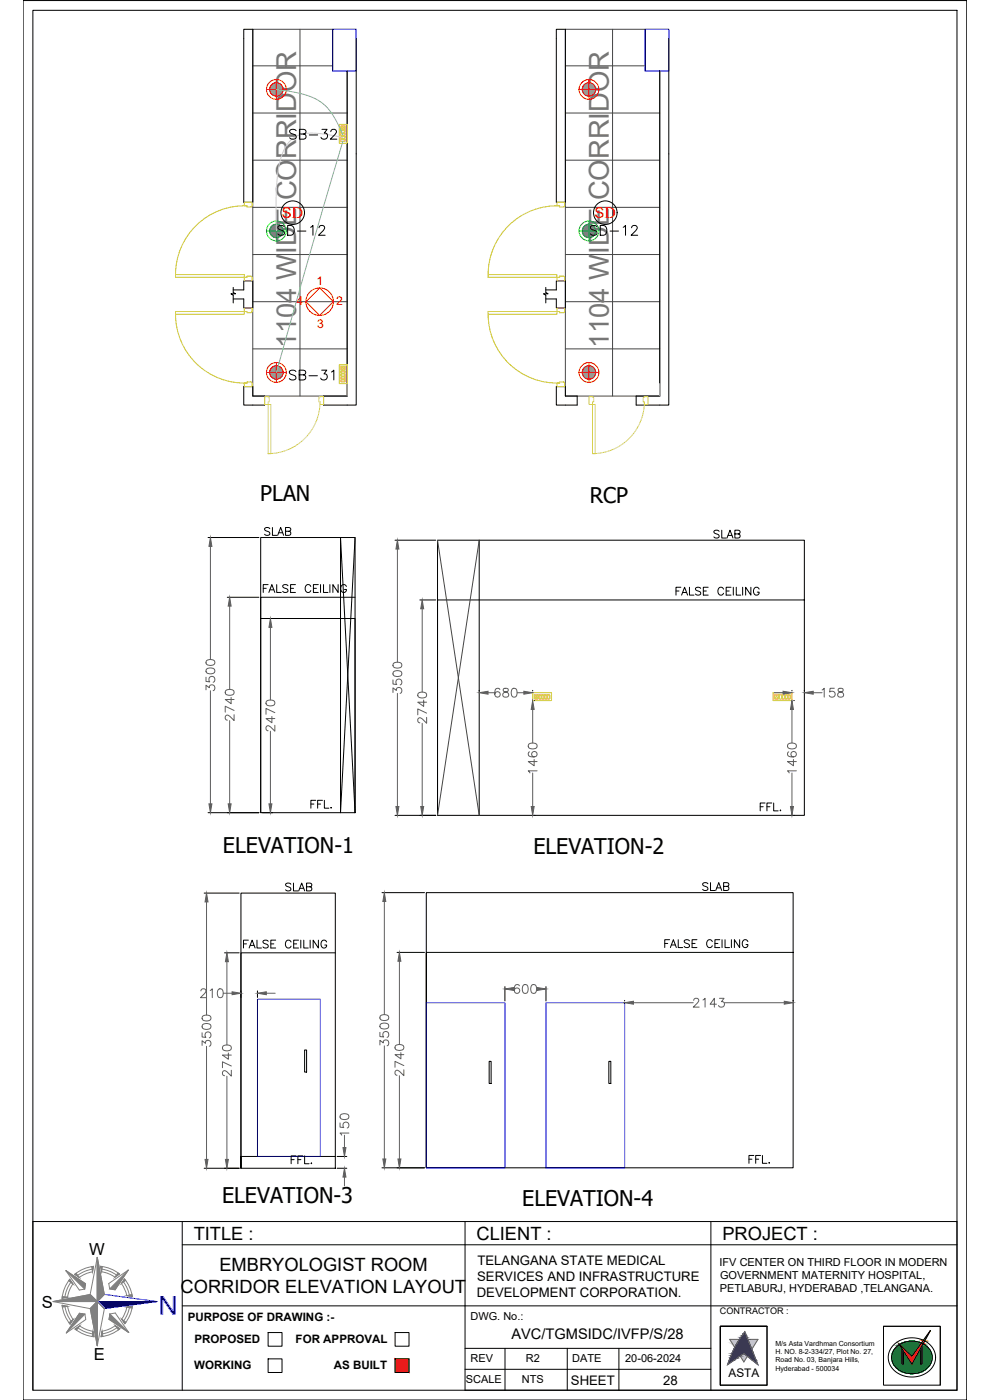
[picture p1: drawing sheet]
<svg xmlns="http://www.w3.org/2000/svg" width="297mm" height="420mm" viewBox="0 0 297 420" stroke-linecap="round" stroke-linejoin="round" font-family="sans-serif">
<!-- layer: ELE-LIGHTING WIRING -->
<g fill="none" stroke="#454545" stroke-width=".3">
<path d="M75.8 8.8h24v12.5h4.4v97.6h-28.4zM75.8 19.8h24M90 8.8v110.1M169.6 8.8h24v12.5h4.4v97.6h-28.4zM169.6 19.8h24M183.8 8.8v110.1M75.8 33.9h28.4M169.6 33.9h28.4M75.8 48.1h28.4M169.6 48.1h28.4M75.8 76.4h28.4M75.8 62.2h28.4"/>
<path d="M169.6 76.4h28.4M169.6 62.2h28.4M75.8 90.5h28.4M169.6 90.5h28.4M75.8 104.7h28.4M169.6 104.7h28.4"/>
</g>
<!-- layer: col -->
<path d="M99.8 8.8h7.1v12.5h-7.1zM193.6 8.8h7.1v12.5h-7.1z" fill="none" stroke="#00f" stroke-width=".35"/>
<!-- layer: walls -->
<path d="M75.8 8.8v51.9h-2.7v-49.2M169.6 8.8v51.9h-2.7v-49.2M104.2 21.3v97.6h-7.1v2.7h7.1M198 21.3v97.6h-7.1v2.7h7.1M73.1 87v-2.7h2.7v8.1h-2.7v-2.7M166.9 87v-2.7h2.7v8.1h-2.7v-2.7M73.1 116h2.7M75.8 118.9h3.6M166.9 116h2.7M169.6 118.9h3.6M75.8 121.6h3.6M169.6 121.6h3.6" fill="none" stroke="#000" stroke-width=".3"/>
<!-- layer: wall -->
<path d="M79.4 118.9v2.7M173.2 118.9v2.7" fill="none" stroke="#000" stroke-width=".3"/>
<!-- layer: ELE-12W LED -->
<g fill="none" stroke="#f00" stroke-width=".3">
<path d="M80 26.8h5.9M82.9 23.9v5.9M173.7 26.8h6M176.7 23.9v5.9M80 111.8h5.9M82.9 108.8v6M173.7 111.8h6M176.7 108.8v6"/>
<circle cx="82.9" cy="26.8" r="2.02"/>
<circle cx="82.9" cy="26.8" r="2.98"/>
<circle cx="176.7" cy="26.8" r="2.02"/>
<circle cx="176.7" cy="26.8" r="2.98"/>
<circle cx="82.9" cy="111.8" r="2.02"/>
<circle cx="82.9" cy="111.8" r="2.98"/>
<circle cx="176.7" cy="111.8" r="2.02"/>
<circle cx="176.7" cy="111.8" r="2.98"/>
</g>
<g fill="none" stroke="#989898" stroke-width=".3">
<path d="M80.9 26.8l2.1 2.1M80.9 26.9l2 2M80.9 26.7l2.2 2.2M80.9 27l1.9 1.9M80.9 26.6l2.3 2.2M80.9 27.1l1.8 1.7M80.9 26.5l2.4 2.3M80.9 27.2l1.6 1.6M81 26.4l2.4 2.4M81 27.4l1.4 1.4M81 26.3l2.5 2.5M81 26.2l2.5 2.6"/>
<path d="M81 27.5l1.2 1.2M81 26.1l2.6 2.6M81.1 26.1l2.6 2.6M81.1 26l2.7 2.7M81.1 27.7l1 1M81.1 25.9l2.7 2.7M81.2 25.9l2.7 2.7M81.2 25.8l2.8 2.8M81.2 27.9l.6 .6M81.2 25.7l2.8 2.8M81.3 25.7l2.8 2.8M81.3 25.6l2.9 2.8"/>
<path d="M81.4 25.5l2.8 2.9M81.4 25.5l2.9 2.8M81.5 25.4l2.8 2.9M81.5 25.4l2.9 2.8M81.6 25.3l2.8 2.9M81.6 25.3l2.9 2.8M81.7 25.2l2.8 2.9M81.8 25.2l2.8 2.8M81.8 25.1l2.8 2.8M81.9 25.1l2.8 2.8M82 25.1l2.7 2.7M82 25l2.7 2.7"/>
<path d="M82.1 25l2.7 2.7M82.2 25l2.6 2.6M82.3 24.9l2.5 2.6M82.3 24.9l2.6 2.5M82.4 24.9l2.5 2.4M82.5 24.9l2.4 2.4M82.6 24.8l2.3 2.4M82.7 24.8l2.2 2.3M82.8 24.8l2.1 2.2M82.9 24.8l2 2.1M83 24.8l1.9 2M83.1 24.8l1.8 1.9"/>
<path d="M83.2 24.8l1.7 1.7M83.3 24.9l1.6 1.5M83.5 24.9l1.4 1.4M83.7 25l1.1 1.1M83.8 25l.9 .9M84.1 25.2l.5 .5M174.7 26.8l2.1 2.1M174.7 26.9l2 2M174.7 26.7l2.2 2.2M174.7 27l1.9 1.9M174.7 26.6l2.3 2.2M174.7 27.1l1.8 1.7"/>
<path d="M174.7 26.5l2.4 2.3M174.7 27.2l1.6 1.6M174.7 26.4l2.5 2.4M174.8 26.3l2.4 2.5M174.8 27.4l1.4 1.4M174.8 26.2l2.5 2.6M174.8 27.5l1.2 1.2M174.8 26.1l2.6 2.6M174.8 26.1l2.7 2.6M174.9 26l2.7 2.7M174.9 27.7l1 1M174.9 25.9l2.7 2.7"/>
<path d="M174.9 25.9l2.8 2.7M175 25.8l2.8 2.8M175 27.9l.6 .6M175 25.7l2.8 2.8M175.1 25.7l2.8 2.8M175.2 25.5l2.9 2.8M175.3 25.4l2.8 2.9M175.3 25.4l2.9 2.8M175.4 25.3l2.8 2.9M175.4 25.3l2.9 2.8M175.6 25.1l2.8 2.8M175.7 25.1l2.8 2.8"/>
<path d="M175.7 25.1l2.8 2.7M175.8 25l2.7 2.7M175.9 25l2.7 2.7M176 25l2.6 2.6M176 24.9l2.6 2.6M176.1 24.9l2.5 2.5M176.2 24.9l2.5 2.4M176.3 24.9l2.4 2.4M176.4 24.8l2.3 2.4M176.5 24.8l2.2 2.3M176.6 24.8l2.1 2.2M176.7 24.8l2 2.1"/>
<path d="M176.8 24.8l1.9 2M176.9 24.8l1.8 1.9M177 24.8l1.7 1.7M177.1 24.9l1.6 1.5M177.3 24.9l1.4 1.4M177.4 25l1.2 1.1M177.6 25l.9 .9M177.9 25.2l.5 .5M178 28.4l-2.8-2.9 2.8 2.9M178.4 28l-2.8-2.8 2.7 2.9M80.9 111.7l2.1 2.1M80.9 111.8l2 2"/>
<path d="M80.9 111.6l2.2 2.2M80.9 111.9l1.9 1.9M80.9 111.5l2.3 2.3M80.9 112l1.8 1.8M80.9 111.4l2.4 2.4M80.9 112.2l1.6 1.6M81 111.3l2.4 2.4M81 112.3l1.4 1.4M81 111.2l2.5 2.5M81 112.5l1.2 1.2M81 111.1l2.6 2.6M81.1 111l2.6 2.6"/>
<path d="M81.1 110.9l2.7 2.7M81.1 112.6l1 1M81.2 110.8l2.7 2.7M81.2 112.9l.6 .6M81.2 110.7l2.8 2.8-2.8-2.8M81.4 110.5l2.8 2.8M81.5 110.4l2.8 2.8-2.9-2.8M81.5 110.3l2.9 2.9M81.6 110.3l2.8 2.8M81.6 110.2l2.9 2.9M81.7 110.2l2.8 2.8M81.8 110.1l2.8 2.8"/>
<path d="M81.9 110l2.8 2.8M82 110l2.7 2.7M82.1 109.9l2.7 2.7M82.2 109.9l2.6 2.6M82.3 109.9l2.5 2.6M82.3 109.8l2.6 2.6M82.4 109.8l2.5 2.5M82.5 109.8l2.4 2.4M82.6 109.8l2.3 2.3M82.7 109.8l2.2 2.2M82.8 109.8l2.1 2.1M82.9 109.8l2 2"/>
<path d="M83 109.8l1.9 1.9M83.1 109.8l1.8 1.8M83.2 109.8l1.7 1.7M83.3 109.8l1.6 1.6M84.2 113.4l-2.9-2.9 2.8 2.9M174.7 111.7l2.1 2.1M174.7 111.8l2 2M174.7 111.6l2.2 2.2M174.7 111.9l1.9 1.9M174.7 111.5l2.3 2.3M174.7 112l1.8 1.8M174.7 111.4l2.4 2.4"/>
<path d="M174.7 112.2l1.6 1.6M174.7 111.3l2.5 2.4M174.8 111.2l2.4 2.5M174.8 112.3l1.4 1.4M174.8 111.2l2.5 2.5M174.8 112.5l1.2 1.2M174.8 111.1l2.6 2.6M174.8 111l2.7 2.6M174.9 110.9l2.7 2.7M174.9 112.6l1 1M174.9 110.8l2.8 2.7M175 110.7l2.8 2.8"/>
<path d="M175 112.9l.6 .6M175.1 110.5l2.9 2.9-2.9-2.8M175.2 110.5l2.8 2.8M175.2 110.4l2.9 2.9M175.4 110.3l2.8 2.8M175.5 110.2l2.8 2.8-2.9-2.8M175.6 110.1l2.8 2.8M175.7 110l2.8 2.8M175.7 110l2.8 2.7M175.8 110l2.7 2.7M175.9 109.9l2.7 2.7M176 109.9l2.6 2.6"/>
<path d="M176.1 109.8l2.5 2.6M176.2 109.8l2.5 2.5M176.3 109.8l2.4 2.4M176.4 109.8l2.3 2.3M176.5 109.8l2.2 2.2M176.6 109.8l2.1 2.1M176.7 109.8l2 2M176.8 109.8l1.9 1.9M176.9 109.8l1.8 1.8M177 109.8l1.7 1.7M177.1 109.8l1.6 1.6M177.3 109.8l1.4 1.4"/>
<path d="M177.4 109.9l1.2 1.2M177.6 110l.9 .9M177.9 110.1l.5 .5M178.2 113.2l-2.9-2.9 2.8 2.9"/>
</g>
<!-- layer: ELE-4M UPS P.SB -->
<g fill="none" stroke="#ffbf00" stroke-width=".3">
<path d="M101.8 37.3h2.4v5.7h-2.4zM101.8 109.5h2.4v5.6h-2.4zM102.3 112.2h1.2v.7h-1.2zM102.3 111.4h1.2v.6h-1.2zM102.3 114h1.2v.6h-1.2zM102.3 113.1h1.2v.6h-1.2zM159.8 207.9h5.7v2.4h-5.7zM161.7 208.5h.6v1.3h-.6zM162.6 208.5h.6v1.3h-.6zM163.5 208.5h.6v1.3h-.6zM164.3 208.5h.7v1.3h-.7zM232 207.9h5.6v2.4h-5.6z"/>
<path d="M233.8 208.5h.7v1.3h-.7zM234.7 208.5h.6v1.3h-.6zM235.6 208.5h.6v1.3h-.6zM236.5 208.5h.6v1.3h-.6z"/>
</g>
<!-- layer: ELE-LIGHTING WIRING -->
<path d="M102.9 41.2l-1.5-.2a24.9 24.9 0 0 0-10.9-.7 9.6 9.6 0 0 0-6.4 7.7 65.8 65.8 0 0 0-1.2 17.8v3.5M104.2 115.1v3.8M198 115.1v3.8" fill="none" stroke="#debad0" stroke-width=".3"/>
<!-- layer: ELE-4M RAW P.SB -->
<path d="M102.3 110h1.2v1h-1.2zM103.1 110.4l.2 .1-.2 .1M160.3 208.5h1.1v1.3h-1.1zM160.5 209.4l.1 .1zM160.8 208.8l.1 .2zM161.1 209.3v.2zM232.4 208.5h1.1v1.3h-1.1zM232.6 209.4l.2 .1zM232.9 208.8l.1 .2zM233.3 209.3l-.1 .2z" fill="none" stroke="#ffbf00" stroke-width=".3"/>
<!-- layer: ELE-LIGHTING WIRING -->
<path d="M82.9 26.8l1.8 .3a24.5 24.5 0 0 1 11.8 3.7 19.5 19.5 0 0 1 5.7 8.1l.7 1.5M102.9 42.2l-8.9 30.4-11.1 39.2" fill="none" stroke="#63d7b6" stroke-width=".3"/>
<!-- layer: FA-ZONE-1 CABLE -->
<path d="M106.9 11.5v34.7M200.7 11.5v34.7M75.8 116v2.9M169.6 116v2.9M151.5 296.1v4.3M163.8 296.1v4.3" fill="none" stroke="#000" stroke-width=".3"/>
<!-- layer: FA-BELOW SMOKE DERECTOR -->
<g fill="none" stroke="#000" stroke-width=".3">
<circle cx="87.8" cy="63.8" r="3.5"/>
<circle cx="181.6" cy="63.8" r="3.5"/>
</g>
<!-- layer: EQP ASBUILT -->
<g fill="none" stroke="#000" stroke-width=".3">
<path d="M75.8 8.8h-2.7v2.7M169.6 8.8h-2.7v2.7M106.9 46.2v75.4h-2.7M200.7 46.2v75.4h-2.7M70 87h3.1M70 89.7h3.1M163.8 87h3.1M163.8 89.7h3.1M73.1 116v5.6h2.7M166.9 116v5.6h2.7M62.4 161.3h15.3M68.2 179.2h9.5"/>
<path d="M78.2 161.3h28.3v82.6h-28.3zM106.5 179.2h-28.3v64.7M106.5 161.3l-4.3 82.6v-82.6l4.3 82.6M118.5 162.1h12.2M143.8 162.1v82.6M78.2 185.6h28.3v58.3M78.8 185.6h3M126 180.1h4.7M241.3 180.1h-110v64.6h110v-82.6h-110v82.6M159.8 207.2v.2M160.4 210.3h.1M237.6 207.2v.2"/>
<path d="M238.1 210.3h.2M241.3 207.2v.2M62.4 243.9h15.3M78.8 243.9h3M118.5 244.7h12.2M160.4 244.7h.1M238.1 244.7h.2M61.3 268h10.5M72.3 268h28.3v82.6h-28.3zM114.6 267.9h12.8M67.4 286h4.4M72.3 297.4v1.9"/>
<path d="M77.2 297.4v1.9M100.6 286h-28.3v64.6v-3.5h28.3M119.1 285.8h8.3M238 285.8h-110.1v64.7h110.1v-82.6h-110.1v82.6M187.4 300.2v.2M238 300.2v.2M61.3 350.6h10.5M101.1 350.6h3M101.1 347.1h3M114.6 350.5h12.8"/>
</g>
<!-- layer: DOOR -->
<g fill="none" stroke="#c8c92d" stroke-width=".3">
<path d="M73.3 60.7h2.4v1.1l-.4 .3h-1.2v-.3h-.8zM74.1 61.8a20.6 20.6 0 0 0-21.4 20.6M167.1 60.7h2.4v1.1l-.4 .3h-1.2v-.3h-.8zM167.9 61.8a20.6 20.6 0 0 0-21.4 20.6M52.7 82.4h20.6v.8h-20.6zM52.7 93.5h20.6v.8h-20.6zM52.7 94.3a20.6 20.6 0 0 0 21.4 20.6M73.3 83.2h.8v-.3h1.2l.4 .3v1.1h-2.4zM73.3 92.4h2.4v1.1l-.4 .3h-1.2v-.3h-.8zM146.5 82.4h20.6v.8h-20.6zM146.5 93.5h20.6v.8h-20.6zM146.5 94.3a20.6 20.6 0 0 0 21.4 20.6"/>
<path d="M167.1 83.2h.8v-.3h1.2l.4 .3v1.1h-2.4zM167.1 92.4h2.4v1.1l-.4 .3h-1.2v-.3h-.8zM73.3 115h.8v-.4h1.2l.4 .4v1h-2.4zM167.1 115h.8v-.4h1.2l.4 .4v1h-2.4z"/>
</g>
<!-- layer: 0 -->
<path d="M6.9 .2h283.2v420h-283.2zM9.9 3.1h277.2v414.1h-277.2zM70 86.3v1.5l.7 .4h-1.4l.7 .4v2.3M163.8 86.3v1.5l.6 .4h-1.3l.7 .4v2.3M91.4 315.1h.6v6.6h-.6zM146.8 318.5h.6v6.7h-.6zM182.7 318.5h.6v6.7h-.6zM139.5 366.6v50.6h147.6M287.1 366.6h-277.2v50.6M230.1 398h-14v17.7h14M265.1 398h17v17.7M216.1 415.6v-17.6h14v17.6" fill="none" stroke="#000" stroke-width=".3"/>
<!-- layer: EQP ASBUILT -->
<path d="M131.3 162.1l12.5 82.6M143.8 162.1l-12.5 82.6" fill="none" stroke="#454545" stroke-width=".3"/>
<g fill="none" stroke="#5e5e5e" stroke-width=".3">
<path d="M63.1 164v33.9M119.2 164.8v33.9M61.9 198.3a1.7 1.7 0 0 1 2.6 .4v.2a1.53 1.53 0 0 1-2.7 0zM68.9 181.9v25M81.1 188.3v21.8M118 199.1a1.69 1.69 0 0 1 2.6 .4v.2a1.53 1.53 0 0 1-2.7 0zM126.7 182.7v25M61.8 207v-1.4l1 .8a.88 .88 0 0 1 1.4-.7 .88 .88 0 0 1-.2 1.6M61.8 203.2v1.3l1.1 .1a.94 .94 0 0 1 0-1.4 .94 .94 0 0 1 1.4 .2 .94 .94 0 0 1-.3 1.4M61.9 200.8a1.69 1.69 0 0 1 2.6 .4v.3a1.53 1.53 0 0 1-2.7 0zM63.1 207.3v33.9M67.7 207.3a1.7 1.7 0 0 1 2.5 .4v.2a1.53 1.53 0 0 1-2.6 0z"/>
<path d="M68.9 216.3v24.9M69.3 209.3v1.9l-1.7-1.3h2.6M70.2 214.5v1.8l-1.2-1.3a.82 .82 0 0 0-1.2-.3l-.2 .9 .6 .5M70.2 213.2l-2.6-1.2v1.7M79.9 210.5a1.7 1.7 0 0 1 2.6 .3v.3a1.53 1.53 0 0 1-2.7 0zM81.1 219.4v21.8M81.6 215v1.9l-1.8-1.3h2.7M82.5 217.7v1.7l-1.3-1.2a.82 .82 0 0 0-1.1-.3l-.3 .9 .6 .5M82.5 213.9l-2.7-1.3v1.8M117.9 207.8v-1.4l1 .8a.88 .88 0 0 1 1.4-.7 .88 .88 0 0 1-.2 1.6M117.9 204v1.3l1.1 .1a.94 .94 0 0 1 0-1.4 .94 .94 0 0 1 1.4 .2 .94 .94 0 0 1-.3 1.4M118 201.6a1.7 1.7 0 0 1 2.6 .4v.3a1.53 1.53 0 0 1-2.7 0z"/>
<path d="M119.2 208.1v33.9M125.5 208.1a1.7 1.7 0 0 1 2.5 .4v.2a1.53 1.53 0 0 1-2.7 0zM126.7 217.1v24.9M127.1 210.1v1.9l-1.8-1.3h2.7M128 215.3v1.8l-1.3-1.3a.8 .8 0 0 0-1.2-.1l-.2 .7 .7 .5M128 214l-2.7-1.2v1.7M146.4 207.9h2M150 206.9a.78 .78 0 0 0-1.2-.2 1.52 1.52 0 0 0 .5 2.5 .82 .82 0 0 0 .8-.8 .82 .82 0 0 0-.8-.8 .82 .82 0 0 0-.8 .7M151.1 206.7a.54 .54 0 0 0 .3 .9 .95 .95 0 0 1 1 .4 .95 .95 0 0 1 0 1.1l-.9 .1a.76 .76 0 0 1-.7-.8 .76 .76 0 0 1 .8-.7l.5-.1a.54 .54 0 0 0 .3-.9zM153.8 206.7a.86 .86 0 0 1 1.2 .4 1.34 1.34 0 0 1-.9 2.1 1.7 1.7 0 0 1-.3-2.5zM155.2 207.9h2M159.8 212.9v10.1"/>
<path d="M232.3 207.9h2.7M237.6 212.9v10.1M244 207.9h2.7M246.7 207.1l.6-.5v2.6M250.3 206.6h-1.2l-.2 1.1a.94 .94 0 0 1 1.5 0 .94 .94 0 0 1-.2 1.4 .94 .94 0 0 1-1.4-.4M251.6 206.7a.54 .54 0 0 0 .2 .9 .95 .95 0 0 1 1.1 .4 .95 .95 0 0 1 0 1.1l-.9 .1a.76 .76 0 0 1-.7-.8 .76 .76 0 0 1 .8-.7l.5-.1a.54 .54 0 0 0 .3-.9zM158.6 223.4a1.7 1.7 0 0 1 2.6 .3v.3a1.53 1.53 0 0 1-2.7 0zM158.9 225.6a.78 .78 0 0 0-.3 1.2 1.52 1.52 0 0 0 2.6-.5 .82 .82 0 0 0-.9-.8 .82 .82 0 0 0-.8 .8 .82 .82 0 0 0 .8 .9M159.8 232v10M160.3 227.9v1.9l-1.8-1.2h2.7M161.2 231.3h-2.7l.5 .7M236.4 223.4a1.7 1.7 0 0 1 2.5 .3v.3a1.53 1.53 0 0 1-2.6 0z"/>
<path d="M236.7 225.6a.78 .78 0 0 0-.3 1.2 1.52 1.52 0 0 0 2.5-.5 .82 .82 0 0 0-.8-.8 .82 .82 0 0 0-.8 .8 .82 .82 0 0 0 .8 .9M237.6 232v10M238.1 227.9v1.9l-1.8-1.2h2.6M238.9 231.3h-2.6l.5 .7M62 270.7v33.9M115.3 270.6v33.9M60.3 297.4l.5-.6 .9 .2a.82 .82 0 0 1-.3 1.1l-1.2 1.3h1.7M63.1 297.3l.6-.5v2.6M65.6 296.9a.86 .86 0 0 1 1.2 .4 1.34 1.34 0 0 1-.8 2.1 1.7 1.7 0 0 1-.4-2.5zM67 298.1h2.6M68.1 288.6v25M79.9 298.1h2.7"/>
<path d="M119.8 288.5v25M215.9 299.6h1.3l-.7 1a.88 .88 0 0 1 .6 1.4 .88 .88 0 0 1-1.5-.2M60.6 313.7v-1.3l1.1 .7a.88 .88 0 0 1 1.4-.6 .88 .88 0 0 1-.3 1.5M60.6 309.9v1.3l1.2 .1a.94 .94 0 0 1 0-1.4 .94 .94 0 0 1 1.4 .2 .94 .94 0 0 1-.4 1.4M60.8 307.5a1.7 1.7 0 0 1 2.5 .4v.3a1.53 1.53 0 0 1-2.7 0zM60.8 305a1.7 1.7 0 0 1 2.5 .4v.3a1.53 1.53 0 0 1-2.7 0zM62 314v34M66.9 314a1.69 1.69 0 0 1 2.5 .4v.2a1.53 1.53 0 0 1-2.7 0zM68.5 316v1.9l-1.8-1.3h2.7M69.4 319.9l-2.7-1.2v1.7M114 313.6v-1.4l1 .8a.88 .88 0 0 1 1.4-.7 .88 .88 0 0 1-.3 1.6M114 309.8v1.3l1.1 .1a.94 .94 0 0 1 0-1.4 .94 .94 0 0 1 1.4 .2 .94 .94 0 0 1-.4 1.3"/>
<path d="M114.1 307.4a1.69 1.69 0 0 1 2.5 .4v.2a1.52 1.52 0 0 1-2.6 0zM114.1 304.9a1.68 1.68 0 0 1 2.5 .4v.2a1.52 1.52 0 0 1-2.6 0zM115.3 313.9v33.9M118.6 313.9a1.7 1.7 0 0 1 2.6 .3v.3a1.53 1.53 0 0 1-2.7 0zM120.3 315.9v1.9l-1.8-1.3h2.7M121.2 319.8l-2.7-1.3v1.8M190.1 300.9h17.9M208.1 300.2l.5-.6 .9 .3a.82 .82 0 0 1-.2 1.1l-1.3 1.3h1.8M210.9 300.1l.7-.5v2.7M215 301.4h-1.9l1.2-1.8v2.7M217.4 300.9h17.9M68.1 323v25"/>
<path d="M69.4 321.2v1.8l-1.3-1.3a.82 .82 0 0 0-1.1-.3l-.3 .9 .7 .5M102 337v1.3l1.2 .1a.94 .94 0 0 1-.1-1.4 .94 .94 0 0 1 1.4 .2 .94 .94 0 0 1-.3 1.3M102.2 334.6a1.7 1.7 0 0 1 2.5 .4v.2a1.53 1.53 0 0 1-2.7 0zM119.8 322.8v25M121.2 321.1v1.7l-1.3-1.2a.8 .8 0 0 0-1.3-.2l-.1 .8 .6 .5M103.4 340.7v3.7M103.4 353.3v2.6M104.7 340h-2.7l.5 .7"/>
</g>
<g fill="#5e5e5e" stroke="#5e5e5e" stroke-width=".3">
<path d="M119.2 162.1l.5 2.7h-.9z"/>
<path d="M118.8 242h.9l-.5 2.7z"/>
<path d="M126.7 180.1l.4 2.6h-.9z"/>
<path d="M126.2 242h.9l-.4 2.7z"/>
<path d="M157.2 207.5l2.6 .4-2.6 .4z"/>
<path d="M143.8 207.9l2.6-.4v.8z"/>
<path d="M159.8 210.3l.5 2.6h-.9z"/>
<path d="M159.4 242h.9l-.5 2.7z"/>
<path d="M237.6 210.3l.5 2.6h-.9z"/>
<path d="M237.2 242h.9l-.5 2.7z"/>
<path d="M235 207.5l2.6 .4-2.6 .4z"/>
<path d="M241.3 207.9l2.7-.4v.8z"/>
<path d="M115.3 267.9l.5 2.7h-.9z"/>
<path d="M114.9 347.8h.9l-.5 2.7z"/>
<path d="M119.8 285.8l.5 2.7h-.9z"/>
<path d="M119.4 347.8h.9l-.5 2.7z"/>
<path d="M187.4 300.9l2.7-.4v.9z"/>
<path d="M235.3 300.5l2.7 .4-2.7 .5z"/>
<path d="M63.1 161.3l.5 2.7h-.9z"/>
<path d="M62.7 241.2h.9l-.5 2.7z"/>
<path d="M68.9 179.2l.4 2.7h-.8z"/>
<path d="M68.5 241.2h.8l-.4 2.7z"/>
<path d="M81.1 185.6l.5 2.7h-.9z"/>
<path d="M80.7 241.2h.9l-.5 2.7z"/>
<path d="M62 268l.4 2.7h-.9z"/>
<path d="M61.5 348h.9l-.4 2.6z"/>
<path d="M68.1 286l.4 2.6h-.9z"/>
<path d="M67.6 348h.9l-.4 2.6z"/>
<path d="M77.2 298.1l2.7-.5v.9z"/>
<path d="M69.6 297.6l2.7 .5-2.7 .4z"/>
<path d="M103.4 350.6l.4 2.7h-.9z"/>
<path d="M102.9 344.4h.9l-.4 2.7z"/>
</g>
<path d="M77.2 299.9h18.9v47.2h-18.9zM127.9 300.9h23.6v49.6h-23.6zM163.8 300.9h23.6v49.6h-23.6z" fill="none" stroke="#00f" stroke-width=".3"/>
<!-- layer: ELE-SOCKET NMBERING -->
<g fill="none" stroke="#000" stroke-width=".3">
<path d="M93.3 241.3h.9M94.7 240.2h-1.4v2.3M95.3 241.3h.9M96.8 240.2h-1.5v2.3M97.3 240.2v2.3h1.4M99.3 242.3v.2zM73.1 283.3h.9M74.5 282.2h-1.4v2.3M74.7 284.5l.9-2.3 .9 2.3M75.1 283.7h1.1M77.1 282.2v2.3h1.4M80.5 282.5a.89 .89 0 0 0-.9-.4 .89 .89 0 0 0-.7 .6l.2 .4 1.1 .4 .3 .7a1.04 1.04 0 0 1-1.6 0"/>
<path d="M81.3 283.3h.9M82.7 282.2h-1.4v2.3h1.4M87.3 282.7a.87 .87 0 0 0-1-.6 .87 .87 0 0 0-.7 1v.5a.87 .87 0 0 0 .7 .9 .87 .87 0 0 0 1-.5M88.1 283.3h.9M89.6 282.2h-1.5v2.3h1.5M90.2 282.2v2.3M91.1 282.2v2.3h1.4M93.1 282.2v2.3M95.5 282.2v2.3l-1.5-2.3v2.3M98 282.7a.87 .87 0 0 0-1-.6 .87 .87 0 0 0-.7 1v.5a.84 .84 0 0 0 .9 .9 .84 .84 0 0 0 .8-.9h-.6"/>
</g>
<!-- layer: DOOR -->
<path d="M79.4 119h1l.4 .4v1.2h-.4v.8h-1zM95.8 119.2l.2-.2h1.1v2.4h-1.1v-.8h-.3zM176.7 119h1.1l.3 .4v1.2h-.3v.8h-1.1zM193.1 119.2l.2-.2h1.1v2.4h-1.1v-.8h-.3zM80.4 121.4h.9v14.7h-.9zM96 120.6a15.6 15.6 0 0 1-15.5 15.5M177.8 121.4h.8v14.7h-.8zM193.3 120.6a15.6 15.6 0 0 1-15.5 15.5" fill="none" stroke="#dee26a" stroke-width=".3"/>
<!-- layer: 0 -->
<g fill="none" stroke="#f00" stroke-width=".3">
<path d="M91.8 90.5l4.1-4.1 4.1 4.1-4.1 4.2z"/>
<circle cx="95.9" cy="90.5" r="4.1"/>
</g>
<!-- layer: HATCH -->
<path d="M287.1 366.6v50.6" fill="none" stroke="#000" stroke-width=".3"/>
<!-- layer: TITLE -->
<g fill="none" stroke="#808080" stroke-width=".3">
<path d="M29.2 377.3v13.3v-13.3M15.9 390.6h13.3l-2.1 2.1 2.1-2.1zM18.6 391.7l1.7 .3 .7 2.4 1 1.6-1 1.4a10.6 10.6 0 0 1-2.4-5.7zM19.5 392.2l.5 1.9 1.3 2.4M19.7 381.3l6 4-.3 1.6-1.6 .3zM20.9 384l1 1.3-1.2 2.2-.4 1.8-1.7 .3a10.6 10.6 0 0 1 2.3-5.6zM21.2 384.9l-1 1.7-.7 2.6M22.4 382.4a10.6 10.6 0 0 1 5.7-2.3l-.3 1.6-1.8 .5-2.2 1.2zM22.5 398.9l1.4-1 1.6 .9 2.4 .7 .3 1.7a10.6 10.6 0 0 1-5.7-2.3zM23.4 398.6l1.8 1 2.6 .7M23.8 394.1l1.7 .3 .2 1.6-5.8 4.1zM27.1 388.5l2.1 2.1-2.1-2.1"/>
<path d="M27.1 388.5l-11.2 2.1 11.2 2.1 2.1 11.2 2.1-11.2M27.6 380.9l-1.9 .5-2.4 1.3M30.5 381.7l2.4 .7 1.6 .9 1.3-1a10.6 10.6 0 0 0-5.6-2.3l.3 1.7M30.6 380.9l2.6 .7 1.7 1.1M30.6 399.5l2.4-.7 1.6-1 1.4 1a10.6 10.6 0 0 1-5.7 2.4zM31.3 388.5l-2.1-11.2-2.1 11.2M31.3 388.5l-2.1 2.1v13.3v-13.3l2.1 2.1-2.1-2.1zM32.6 385.2l5.9-4-4 5.9-1.6-.3zM33 394.3l1.6-.2 4 5.8-5.9-3.9zM35.1 398.5l-2.4 1.3-1.9 .5M36.4 385.2l1.1 2 .5 1.6 1.7 .2a10.6 10.6 0 0 0-2.4-5.2l-.9 1.4M37.1 384.7l1 1.7 .8 2.5"/>
<path d="M38.1 392.3l1.6-.2a10.6 10.6 0 0 1-2.2 5.2l-1-1.4 1-1.7zM38.9 392.2l-.5 1.9-1.3 2.3"/>
</g>
<g fill="#808080" stroke="#808080" stroke-width=".3">
<path d="M29.2 377.3l2.1 11.2-2.1 2.1z"/>
<path d="M29.2 390.6v13.3l-2.1-11.2z"/>
<path d="M34.6 397.8l1.4 1-.5 .3z"/>
<path d="M33 394.3l5.6 5.6-5.9-3.9z"/>
<path d="M36.5 395.9l1.3 .9-.4 .5z"/>
<path d="M30.6 399.5l.3 1.6-.6 .1z"/>
<path d="M27.9 399.5l.3 1.7-.5-.1z"/>
<path d="M20.7 396.9l1.3-.9-1 1.4z"/>
<path d="M22.5 398.9l1.4-1-.9 1.3z"/>
<path d="M23.8 394.1l1.7 .3-5.6 5.7z"/>
<path d="M15.9 390.6l11.2-2.1 2.1 2.1z"/>
<path d="M18.6 391.7l1.7 .3-1.6 .3z"/>
<path d="M18.7 389.1l1.6 .2-1.7 .3z"/>
<path d="M38.5 381.2l-4 5.9-1.6-.3z"/>
<path d="M35.4 382l.4 .3-1.3 1z"/>
<path d="M37.3 383.8l.4 .5-1.3 .9z"/>
<path d="M30.2 380l.5 .1-.2 1.6z"/>
<path d="M19.7 381.3l6 4-.3 1.6z"/>
<path d="M27.5 380.1h.6l-.3 1.6z"/>
<path d="M20.9 384l1 1.3-1.3-.9z"/>
<path d="M22.4 382.4l.4-.3 1 1.3z"/>
<path d="M38 388.8l1.6-.3 .1 .5z"/>
<path d="M38 392.3l1.7-.2-.1 .5z"/>
</g>
<path d="M31.3 388.5l15.8 2.1-15.8 2.1" fill="none" stroke="#00f" stroke-width=".3"/>
<path d="M29.2 390.6h17.9l-15.8 2.1z" fill="#00f" stroke="#00f" stroke-width=".3"/>
<!-- layer: MEP_HVAC_TEXT -->
<path d="M54.7 373.6h232.4M54.7 366.6v50.6M213.3 366.6v50.6M54.7 391.9h84.8M139.5 391.9h147.6M139.5 404.7h73.8M139.5 410.9h73.8M151.5 404.7v12.5M170.2 404.7v12.5M185.7 404.7v12.5" fill="none" stroke="#000" stroke-width=".3"/>
<!-- layer: 0.0 -->
<path d="M80.4 399.9h4.2v4.1h-4.2zM118.5 399.9h4.2v4.1h-4.2zM216.1 398h14v17.7h-14zM230.1 398h-14v17.7M265.1 398h17v17.7h-17zM80.4 407.8h4.2v4.1h-4.2zM118.5 407.8h4.2v4.1h-4.2zM268 403.8l1.7-1.4 2.4-.8h2.5l2.4 .6 2 1.4 1.3 1.7 .4 2.1-.5 2.2-.8 1.1-1 1-2.5 1.2-3 .3-2.9-.7-2.1-1.6-.7-1.1-.5-1.2v-2.4l.5-1.3zM268.7 404.5a6.8 6.8 0 0 1 10.7 1.3 4.7 4.7 0 0 1-3.9 6.2 6.3 6.3 0 0 1-7.9-3.8 4.1 4.1 0 0 1 1.1-3.7zM269.7 403.3l3.9 3.7 5.6-7.7-5.6 10.1zM270.6 404.7v4.7h.5v-3.9M276.6 403.9v5.5h-.5v-4.6" fill="none" stroke="#000" stroke-width=".3"/>
<!-- layer: MEP_HVAC_TEXT -->
<path d="M118.5 407.8l4.2 4.1v-4.1zM118.5 407.8l4.2 4.1h-4.2z" fill="#f00" stroke="#f00" stroke-width=".3"/>
<!-- layer: 0.0 -->
<g fill="#000" stroke="#000" stroke-width=".3">
<path d="M276.6 403.9v.8h-.4z"/>
<path d="M270.6 404.8l.5 .7zM270.6 404.8l.5 .7h-.5z"/>
<path d="M270.6 405.5l.5 3.9v-3.9zM270.6 405.5l.5 3.9h-.5z"/>
<path d="M276.2 404.7l.4 .1zM276.2 404.7l.4 .1z"/>
<path d="M276.1 404.8l.5 4.6v-4.6zM276.1 404.8l.5 4.6h-.5z"/>
</g>
<g fill="#139b48" stroke="#139b48" stroke-width=".3">
<path d="M273.5 402.5h.3z"/>
<path d="M273.3 412.2h.6z"/>
<path d="M273.5 402.5h.4zM273.2 402.5h.7z"/>
<path d="M273.2 402.5h.9zM273.2 402.5h.9z"/>
<path d="M273.2 402.5h1zM273 402.5h1.2z"/>
<path d="M273 402.5h1.4zM272.9 402.5h1.5z"/>
<path d="M272.9 402.5l1.6 .1zM272.7 402.6h1.8z"/>
<path d="M272.7 402.6h1.9zM272.6 402.6h2z"/>
<path d="M272.6 402.6h2.2zM272.4 402.6h2.4z"/>
<path d="M272.4 402.6h2.5zM272.3 402.6h2.6z"/>
<path d="M272.3 402.6h2.8zM272.1 402.6h3z"/>
<path d="M272.1 402.6l3.1 .1zM272.1 402.7h3.1z"/>
<path d="M272.1 402.7h3.2zM271.9 402.7h3.4z"/>
<path d="M271.9 402.7h3.5zM271.8 402.7h3.6z"/>
<path d="M271.8 402.7l3.8 .1zM271.6 402.8h4z"/>
<path d="M271.6 402.8h4.1zM271.5 402.8h4.2z"/>
<path d="M271.5 402.8h4.4zM271.4 402.8h4.5z"/>
<path d="M271.4 402.8l4.6 .1zM271.3 402.9h4.7z"/>
<path d="M271.3 402.9h4.8zM271.1 402.9h5z"/>
<path d="M271.1 402.9l5.1 .1zM271 403h5.2z"/>
<path d="M271 403h5.4zM270.8 403h5.6z"/>
<path d="M270.8 403l5.7 .1zM270.8 403.1h5.7z"/>
<path d="M270.8 403.1h5.7zM270.6 403.1h5.8z"/>
<path d="M270.6 403.1h5.8zM270.4 403.3h5.9z"/>
<path d="M270.4 403.3h5.9zM270.1 403.4h6.1z"/>
<path d="M276.9 403.4h.3zM276.9 403.4h.3z"/>
<path d="M270.1 403.4h6.1zM269.9 403.5h6.2z"/>
<path d="M276.9 403.4l.5 .2zM276.9 403.4l.5 .2h-.6z"/>
<path d="M269.8 403.6l.1 .1zM269.6 403.7h.3z"/>
<path d="M276.8 403.6l.8 .1zM276.8 403.6l.8 .1h-.9z"/>
<path d="M269.6 403.7l.4 .1zM269.4 403.8h.6z"/>
<path d="M276.7 403.7l1.1 .2zM276.7 403.7l1.1 .2h-1.1z"/>
<path d="M276.7 403.9h1.2zM276.7 403.9h1.2z"/>
<path d="M269.4 403.8l.7 .2zM269.2 404l.2-.2 .7 .2z"/>
<path d="M276.6 403.9l1.4 .1zM276.6 403.9l1.4 .1z"/>
<path d="M269.2 404l1 .2zM269 404.2l.2-.2 1 .2z"/>
<path d="M276.6 404l1.6 .2zM276.6 404l1.6 .2h-1.6z"/>
<path d="M269 404.2l1.4 .1-.2-.1zM268.9 404.3l.1-.1 1.4 .1z"/>
<path d="M276.6 404.2l1.8 .2-.2-.2zM276.6 404.2l1.8 .2h-1.8z"/>
<path d="M268.9 404.3l1.6 .2-.1-.2zM268.9 404.3l1.6 .2h-1.8z"/>
<path d="M276.6 404.4l2 .1-.2-.1zM276.6 404.4l2 .1h-2z"/>
<path d="M268.7 404.5l1.9 .2-.1-.2zM268.7 404.5l1.9 .2h-2.1z"/>
<path d="M268.5 404.7h2.1zM268.5 404.7h2.1z"/>
<path d="M276.6 404.5l2.1 .2-.1-.2zM276.6 404.5l2.1 .2h-2.1z"/>
<path d="M268.5 404.7l2.1 .2v-.2zM268.5 404.7l2.1 .2h-2.2z"/>
<path d="M276.6 404.7l2.3 .2-.2-.2zM276.6 404.7l2.3 .2h-2.3z"/>
<path d="M268.4 404.9l2.2 .2v-.2zM268.4 404.9l2.2 .2h-2.4z"/>
<path d="M276.6 404.9l2.4 .2-.1-.2zM276.6 404.9l2.4 .2h-2.4z"/>
<path d="M268.2 405.1l2.4 .2v-.2zM268.2 405.1l2.4 .2h-2.5z"/>
<path d="M276.6 405.1l2.5 .2-.1-.2zM276.6 405.1l2.5 .2h-2.5z"/>
<path d="M268.1 405.3l2.5 .2v-.2zM268.1 405.3l2.5 .2h-2.6z"/>
<path d="M276.6 405.3l2.6 .2-.1-.2zM276.6 405.3l2.6 .2h-2.6z"/>
<path d="M268 405.5l2.6 .2v-.2zM268 405.5l2.6 .2h-2.7z"/>
<path d="M276.6 405.5l2.7 .2-.1-.2zM276.6 405.5l2.7 .2h-2.7z"/>
<path d="M267.9 405.7l2.7 .2v-.2zM267.9 405.7l2.7 .2h-2.8z"/>
<path d="M276.6 405.7l2.8 .2-.1-.2zM276.6 405.7l2.8 .2h-2.8z"/>
<path d="M267.8 405.9l2.8 .2v-.2zM267.8 405.9l2.8 .2h-2.9z"/>
<path d="M276.6 405.9l2.9 .2-.1-.2zM276.6 405.9l2.9 .2h-2.9z"/>
<path d="M267.7 406.1l2.9 .2v-.2zM267.7 406.1l2.9 .2h-2.9z"/>
<path d="M276.6 406.1l3 .3-.1-.3zM276.6 406.1l3 .3h-3z"/>
<path d="M267.7 406.3l2.9 .2v-.2zM267.7 406.3l2.9 .2h-3z"/>
<path d="M276.6 406.4l3 .2v-.2zM276.6 406.4l3 .2h-3z"/>
<path d="M267.6 406.5l3 .3v-.3zM267.6 406.5l3 .3h-3z"/>
<path d="M276.6 406.6l3.1 .2-.1-.2zM276.6 406.6l3.1 .2h-3.1z"/>
<path d="M267.6 406.8l3 .2v-.2zM267.6 406.8l3 .2h-3.1z"/>
<path d="M276.6 406.8l3.1 .2v-.2zM276.6 406.8l3.1 .2h-3.1z"/>
<path d="M269.9 403.5l3.7 3.5 2.5-3.5zM269.9 403.5l3.7 3.5z"/>
<path d="M267.5 407l3.1 .2v-.2zM267.5 407l3.1 .2h-3.1z"/>
<path d="M276.6 407l3.1 .2v-.2zM276.6 407l3.1 .2h-3.1z"/>
<path d="M267.5 407.2l3.1 .2v-.2zM267.5 407.2l3.1 .2h-3.1z"/>
<path d="M276.6 407.2l3.1 .3v-.3zM276.6 407.2l3.1 .3h-3.1z"/>
<path d="M267.5 407.4l3.1 .3v-.3zM267.5 407.4l3.1 .3h-3.1z"/>
<path d="M276.6 407.5l3.1 .2v-.2zM276.6 407.5l3.1 .2h-3.1z"/>
<path d="M267.5 407.7l3.1 .2v-.2zM267.5 407.7l3.1 .2h-3z"/>
<path d="M276.6 407.7l3.1 .2v-.2zM276.6 407.7l3.1 .2h-3.1z"/>
<path d="M267.6 407.9l3 .2v-.2zM267.6 407.9l3 .2h-3z"/>
<path d="M276.6 407.9l3 .2 .1-.2zM276.6 407.9l3 .2h-3z"/>
<path d="M267.6 408.1l3 .2v-.2zM267.6 408.1l3 .2h-3z"/>
<path d="M276.6 408.1l3 .3v-.3zM276.6 408.1l3 .3h-3z"/>
<path d="M267.6 408.3l3 .2v-.2zM267.6 408.3l3 .2h-2.9z"/>
<path d="M276.6 408.4l2.9 .2 .1-.2zM276.6 408.4l2.9 .2h-2.9z"/>
<path d="M267.7 408.5l2.9 .2v-.2zM267.7 408.5l2.9 .2h-2.8z"/>
<path d="M276.6 408.6l2.8 .2 .1-.2zM276.6 408.6l2.8 .2h-2.8z"/>
<path d="M267.8 408.7l2.8 .3v-.3zM267.8 408.7l2.8 .3h-2.8z"/>
<path d="M276.6 408.8l2.8 .2v-.2zM276.6 408.8l2.8 .2h-2.8z"/>
<path d="M267.8 409l2.8 .2v-.2zM267.8 409l2.8 .2h-2.7z"/>
<path d="M276.6 409l2.7 .2 .1-.2zM276.6 409l2.7 .2h-2.7z"/>
<path d="M276.1 404.9v4.5zM276.1 404.9v4.5h-2.5z"/>
<path d="M271.1 405.5l2.5 3.9zM271.1 405.5l2.5 3.9h-2.5z"/>
<path d="M267.9 409.2l2.7 .2v-.2zM267.9 409.2l2.7 .2h-2.5z"/>
<path d="M276.6 409.2l2.6 .2 .1-.2zM276.6 409.2l2.6 .2h-2.6z"/>
<path d="M273.6 409.4h2.5zM273.6 409.4h2.5z"/>
<path d="M271.1 409.4h2.5zM271.1 409.4h2.5z"/>
<path d="M268.1 409.4h2.5zM268.1 409.4h2.5z"/>
<path d="M268.1 409.4h11.1zM268.1 409.4h11z"/>
<path d="M268.1 409.4l10.9 .2 .1-.2zM268.1 409.4l10.9 .2h-10.8z"/>
<path d="M268.2 409.6h10.8zM268.2 409.6h10.8z"/>
<path d="M268.2 409.6l10.7 .2 .1-.2zM268.2 409.6l10.7 .2h-10.6z"/>
<path d="M268.3 409.8h10.6zM268.3 409.8h10.6z"/>
<path d="M268.3 409.8l10.5 .2 .1-.2zM268.3 409.8l10.5 .2h-10.3z"/>
<path d="M268.5 410h10.3zM268.5 410h10.2z"/>
<path d="M268.5 410l10.1 .2 .1-.2zM268.5 410l10.1 .2h-10z"/>
<path d="M268.6 410.2h10zM268.6 410.2h10z"/>
<path d="M268.6 410.2h10zM268.6 410.2l9.9 .1z"/>
<path d="M268.8 410.3h9.7zM268.8 410.3l9.6 .1z"/>
<path d="M268.8 410.4h9.6zM268.8 410.4l9.5 .1z"/>
<path d="M268.9 410.5h9.4zM268.9 410.5h9.3z"/>
<path d="M269 410.5h9.2zM269 410.5l9.1 .2z"/>
<path d="M269.1 410.7h9zM269.1 410.7h9z"/>
<path d="M269.2 410.7h8.9zM269.2 410.7l8.7 .1z"/>
<path d="M269.3 410.8h8.6zM269.3 410.8l8.6 .1z"/>
<path d="M269.4 410.9h8.5zM269.4 410.9l8.3 .1z"/>
<path d="M269.5 411h8.2zM269.5 411h8.2z"/>
<path d="M269.6 411h8.1zM269.6 411l7.9 .1z"/>
<path d="M269.7 411.1h7.8zM269.7 411.1l7.8 .1z"/>
<path d="M269.8 411.2h7.7zM269.8 411.2l7.5 .1z"/>
<path d="M269.9 411.3h7.4zM269.9 411.3h7.3z"/>
<path d="M270 411.3h7.2zM270 411.3l7 .1z"/>
<path d="M270.2 411.4h6.8zM270.2 411.4h6.8z"/>
<path d="M270.2 411.4h6.8zM270.2 411.4l6.6 .1z"/>
<path d="M270.4 411.5h6.4zM270.4 411.5h6.4z"/>
<path d="M270.5 411.5h6.3zM270.5 411.5l6.1 .1z"/>
<path d="M270.6 411.6h6zM270.6 411.6l5.9 .1z"/>
<path d="M270.7 411.7h5.8zM270.7 411.7h5.6z"/>
<path d="M270.9 411.7h5.4zM270.9 411.7l5.4 .1z"/>
<path d="M270.9 411.8h5.4zM270.9 411.8h5.2z"/>
<path d="M271.2 411.8h4.9zM271.2 411.8l4.8 .1z"/>
<path d="M271.2 411.9h4.8zM271.2 411.9h4.6z"/>
<path d="M271.4 411.9h4.4zM271.4 411.9h4.4z"/>
<path d="M271.5 411.9h4.3zM271.5 411.9l4 .1z"/>
<path d="M271.7 412h3.8zM271.7 412h3.8z"/>
<path d="M271.7 412h3.8zM271.7 412l3.6 .1z"/>
<path d="M271.9 412.1h3.4zM271.9 412.1h3.3z"/>
<path d="M272 412.1h3.2zM272 412.1h3z"/>
<path d="M272.2 412.1h2.8zM272.2 412.1h2.8z"/>
<path d="M272.3 412.1h2.7zM272.3 412.1l2.4 .1z"/>
<path d="M272.5 412.2h2.2zM272.5 412.2h2.2z"/>
<path d="M272.5 412.2h2.2zM272.5 412.2h2z"/>
<path d="M272.8 412.2h1.7zM272.8 412.2h1.6z"/>
<path d="M272.8 412.2h1.6zM272.8 412.2h1.4z"/>
<path d="M273 412.2h1.2zM273 412.2h1.1z"/>
<path d="M273.1 412.2h1zM273.1 412.2h.8z"/>
<path d="M273.3 412.2h.6zM273.4 412.2h.5z"/>
</g>
<g fill="#ed1f24" stroke="#ed1f24" stroke-width=".3">
<path d="M279.2 399.3l-1.6 2.9h-.5z"/>
<path d="M277.1 402.2h.5z"/>
<path d="M276.5 403.1h.1z"/>
<path d="M276.6 403.1h.5z"/>
<path d="M277.1 402.2l.4 .1zM277.3 402.3h.2z"/>
<path d="M277.1 402.2l.2 .1zM277.1 402.2l.2 .1z"/>
<path d="M277 402.3l.4 .1zM277 402.3l.4 .1z"/>
<path d="M276.9 402.4l.2 .7 .3-.7zM276.9 402.4l.2 .7h-.6z"/>
<path d="M276.5 403.1h.6zM276.5 403.1h.6z"/>
<path d="M276.6 403.1l.4 .1zM276.8 403.2h.2z"/>
<path d="M276.4 403.1l.4 .1zM276.4 403.1l.4 .1z"/>
<path d="M276.3 403.2l.7 .1zM276.3 403.2l.7 .1z"/>
<path d="M276.3 403.3l.5 .2 .2-.2zM276.3 403.3l.5 .2h-.7z"/>
<path d="M276.1 403.5l-1.2 3.5 1.9-3.5zM276.1 403.5l-1.2 3.5h-1.3z"/>
<path d="M269.8 403.5l3.8 3.5zM269.8 403.5l3.8 3.5h-1.5z"/>
<path d="M272.1 407l1.5 2.4zM272.1 407h2.8l-1.3 2.4z"/>
</g>
<!-- layer: 0 -->
<path d="M269.7 403.3l.2 .2z" fill="#ed1f24" stroke="#ed1f24" stroke-width=".3"/>
<g fill="#c7c8ca" stroke="#c7c8ca" stroke-width=".3">
<path d="M220 403.7h.8l-.2 .3z"/>
<path d="M224.4 402h3l-1.4 2.3z"/>
<path d="M222.1 407l1.1-.8 .9 .8z"/>
<path d="M222.1 407h2.1z"/>
<path d="M219 402l2.9 .2 .2-.2zM219 402l2.9 .2h-2.8z"/>
<path d="M219.1 402.2l2.6 .3 .2-.3zM219.1 402.2l2.6 .3h-2.4z"/>
<path d="M219.3 402.5l2.1 .3 .3-.3zM219.3 402.5l2.1 .3h-1.9z"/>
<path d="M219.5 402.8l1.7 .3 .2-.3zM219.5 402.8l1.7 .3h-1.5z"/>
<path d="M219.7 403.1l1.3 .3 .2-.3zM219.7 403.1l1.3 .3h-1.2z"/>
<path d="M219.8 403.4l1 .3 .2-.3zM219.8 403.4l1 .3h-.8z"/>
<path d="M220 403.7l.2 .3h.4zM220.2 404h.4l-.2 .3z"/>
<path d="M224.4 402l.9 2.3h.7zM225.3 404.3h.7l-.4 .6z"/>
<path d="M222.1 407h2.1zM222.1 407h2.1l-1 1.7z"/>
</g>
<path d="M223.5 399.7l3.9 9.9-4.2-3.4-4.9 3.4 2.3-5.5zM222.1 407l1.1 1.7 1-1.7M222.3 402h-3.3l1.4 2.3M224.4 402h3l-1.8 2.9" fill="none" stroke="#636466" stroke-width=".3"/>
<g fill="#293189" stroke="#293189" stroke-width=".3">
<path d="M223.5 399.7l.2 .5h-.6z"/>
<path d="M218.8 408.3h1.4l-1.9 1.3z"/>
<path d="M223.2 406.2h2.9l.8 2.1z"/>
<path d="M223.1 400.2l.8 .6-.2-.6zM223.1 400.2l.8 .6h-1.2z"/>
<path d="M222.7 400.8l1.5 .6-.3-.6zM222.7 400.8l1.5 .6h-2z"/>
<path d="M222.2 401.4l2.2 .6-.2-.6zM222.2 401.4l2.2 .6h-2.5z"/>
<path d="M221.9 402l2.6 .3-.1-.3zM221.9 402l2.6 .3h-2.8z"/>
<path d="M221.7 402.3l2.9 .3-.1-.3zM221.7 402.3l2.9 .3h-3.1z"/>
<path d="M221.5 402.6l3.2 .3-.1-.3zM221.5 402.6l3.2 .3h-3.4z"/>
<path d="M221.3 402.9l3.6 .3-.2-.3zM221.3 402.9l3.6 .3h-3.8z"/>
<path d="M221.1 403.2l3.9 .3-.1-.3zM221.1 403.2l3.9 .3h-4.1z"/>
<path d="M220.9 403.5l4.2 .3-.1-.3zM220.9 403.5l4.2 .3h-4.3z"/>
<path d="M220.8 403.8l4.4 .3-.1-.3zM220.8 403.8l4.4 .3h-4.6z"/>
<path d="M220.6 404.1l4.8 .3-.2-.3zM220.6 404.1l4.8 .3h-5z"/>
<path d="M220.4 404.4l5.1 .3-.1-.3zM220.4 404.4l5.1 .3h-5.2z"/>
<path d="M220.3 404.7l5.3 .3-.1-.3zM220.3 404.7l5.3 .3h-5.5z"/>
<path d="M220.1 405l5.6 .3-.1-.3zM220.1 405l5.6 .3h-5.7z"/>
<path d="M220 405.3l5.9 .3-.2-.3zM220 405.3l5.9 .3h-6.1z"/>
<path d="M219.8 405.6l6.2 .4-.1-.4zM219.8 405.6l6.2 .4h-6.3z"/>
<path d="M219.7 406l6.4 .2-.1-.2zM219.7 406l6.4 .2h-6.5z"/>
<path d="M219.6 406.2h3.6zM219.6 406.2l3.5 .1z"/>
<path d="M219.6 406.3l2.5 .6 1-.6zM219.6 406.3l2.5 .6h-2.8z"/>
<path d="M219.3 406.9l1.9 .7 .9-.7zM219.3 406.9l1.9 .7h-2.2z"/>
<path d="M223.2 406.2l2.6 2.1h1.1zM225.8 408.3h1.1l.5 1.3z"/>
<path d="M219 407.6l1.2 .7 1-.7zM219 407.6l1.2 .7h-1.4z"/>
</g>
<!-- layer: FA-ZONE-1 CABLE -->
<path d="M154.2 296.8h.1M155.8 295.9a.78 .78 0 0 0-1.1-.3 1.52 1.52 0 0 0 .5 2.5 .82 .82 0 0 0 .8-.8 .82 .82 0 0 0-.9-.8 .82 .82 0 0 0-.8 .7M157.1 295.6a.86 .86 0 0 1 1.3 .4 1.34 1.34 0 0 1-.9 2.1 1.7 1.7 0 0 1-.4-2.5zM159.6 295.6a.86 .86 0 0 1 1.3 .4 1.34 1.34 0 0 1-.9 2.1 1.7 1.7 0 0 1-.4-2.5zM161 296.8h.2" fill="none" stroke="#5e5e5e" stroke-width=".3"/>
<g fill="#5e5e5e" stroke="#5e5e5e" stroke-width=".3">
<path d="M151.5 296.8l2.7-.4v.8z"/>
<path d="M161.2 296.4l2.6 .4-2.6 .4z"/>
</g>
<g font-size="8.2" fill="#767676">
<text x="88.8" y="104.6" transform="rotate(-90 88.8 104.6)">1104 WIDE CORRIDOR</text>
<text x="182.6" y="104.6" transform="rotate(-90 182.6 104.6)">1104 WIDE CORRIDOR</text>
</g>
<text font-size="7.8" fill="#00f" x="53.2" y="389" transform="rotate(-180 53.2 389)">N</text>
<g font-size="6.6">
<text x="82.2" y="72">SD-12</text>
<text x="176" y="72">SD-12</text>
<text x="85.7" y="115.4">SB-31</text>
</g>
<g font-size="6.5">
<text x="78.1" y="150.3">PLAN</text>
<text x="177" y="151">RCP</text>
<text x="66.9" y="256.1">ELEVATION-1</text>
<text x="160" y="256.2">ELEVATION-2</text>
<text x="66.6" y="361">ELEVATION-3</text>
<text x="156.7" y="361.9">ELEVATION-4</text>
</g>
<text font-size="6.2" x="85.7" y="43">SB-32</text>
<g font-size="5.7">
<text x="78.3" y="161.9">SLAB</text>
<text x="77.6" y="179.2">FALSE CEILING</text>
<text x="201.4" y="179.9">FALSE CEILING</text>
<text x="209.5" y="268.5">SLAB</text>
<text x="198.3" y="285.8">FALSE CEILING</text>
<text x="86.1" y="350.7">FFL.</text>
<text x="223.3" y="350.3">FFL.</text>
</g>
<g font-size="5.5">
<text x="58.1" y="372.1">TITLE :</text>
<text x="143" y="372.1">CLIENT :</text>
<text x="216.7" y="372.1">PROJECT :</text>
<text x="65.8" y="381.4">EMBRYOLOGIST ROOM</text>
<text x="54.2" y="388">CORRIDOR ELEVATION LAYOUT</text>
</g>
<g font-size="5.3">
<text x="213.1" y="162.6">SLAB</text>
<text x="226.8" y="244.5">FFL.</text>
<text x="84.3" y="268.5">SLAB</text>
</g>
<g font-size="5">
<text x="26.8" y="376.8">W</text>
<text x="12.6" y="392.5">S</text>
<text x="28.2" y="408.1">E</text>
</g>
<g font-size="4.5" fill="#f00">
<text x="84.6" y="65.5">SD</text>
<text x="178.4" y="65.5">SD</text>
</g>
<text font-size="4.4" x="153.4" y="401.9">AVC/TGMSIDC/IVFP/S/28</text>
<g font-size="4">
<text x="143.3" y="379.7">TELANGANA STATE MEDICAL</text>
<text x="143" y="389.3">DEVELOPMENT CORPORATION.</text>
<text x="143.2" y="384.5">SERVICES AND INFRASTRUCTURE</text>
<text x="171.3" y="415.7">SHEET</text>
<text x="199" y="415.7">28</text>
</g>
<g font-size="3.6" fill="#f00">
<text x="94.9" y="85.5">1</text>
<text x="89" y="91.5">4</text>
<text x="100.9" y="91.6">2</text>
<text x="95.2" y="98.5">3</text>
</g>
<g font-size="3.5">
<text x="56.3" y="396.4">PURPOSE OF DRAWING :-</text>
<text x="58.4" y="403.2">PROPOSED</text>
<text x="88.7" y="403.2">FOR APPROVAL</text>
<text x="58.3" y="410.8">WORKING</text>
<text x="100.1" y="410.8">AS BUILT</text>
<text x="218.6" y="413.2">ASTA</text>
</g>
<g font-size="3.3">
<text x="215.9" y="379.9">IFV CENTER ON THIRD FLOOR IN MODERN</text>
<text x="216" y="383.8">GOVERNMENT MATERNITY HOSPITAL,</text>
<text x="216" y="387.8">PETLABURJ, HYDERABAD ,TELANGANA.</text>
<text x="141.1" y="396.2">DWG. No.:</text>
<text x="141.2" y="408.7">REV</text>
<text x="157.8" y="408.7">R2</text>
<text x="171.7" y="408.7">DATE</text>
<text x="187.6" y="408.7">20-06-2024</text>
<text x="139.8" y="414.9">SCALE</text>
<text x="156.6" y="414.9">NTS</text>
</g>
<text font-size="2.7" x="216" y="394.3">CONTRACTOR :</text>
<g font-size="2.1">
<text x="232.6" y="406.3">H. NO. 8-2-334/27, Plot No. 27,</text>
<text x="232.7" y="403.8">M/s Asta Vardhman Consortium</text>
<text x="232.6" y="408.9">Road No. 03, Banjara Hills,</text>
<text x="232.6" y="411.4">Hyderabad - 500034</text>
</g>
</svg>
